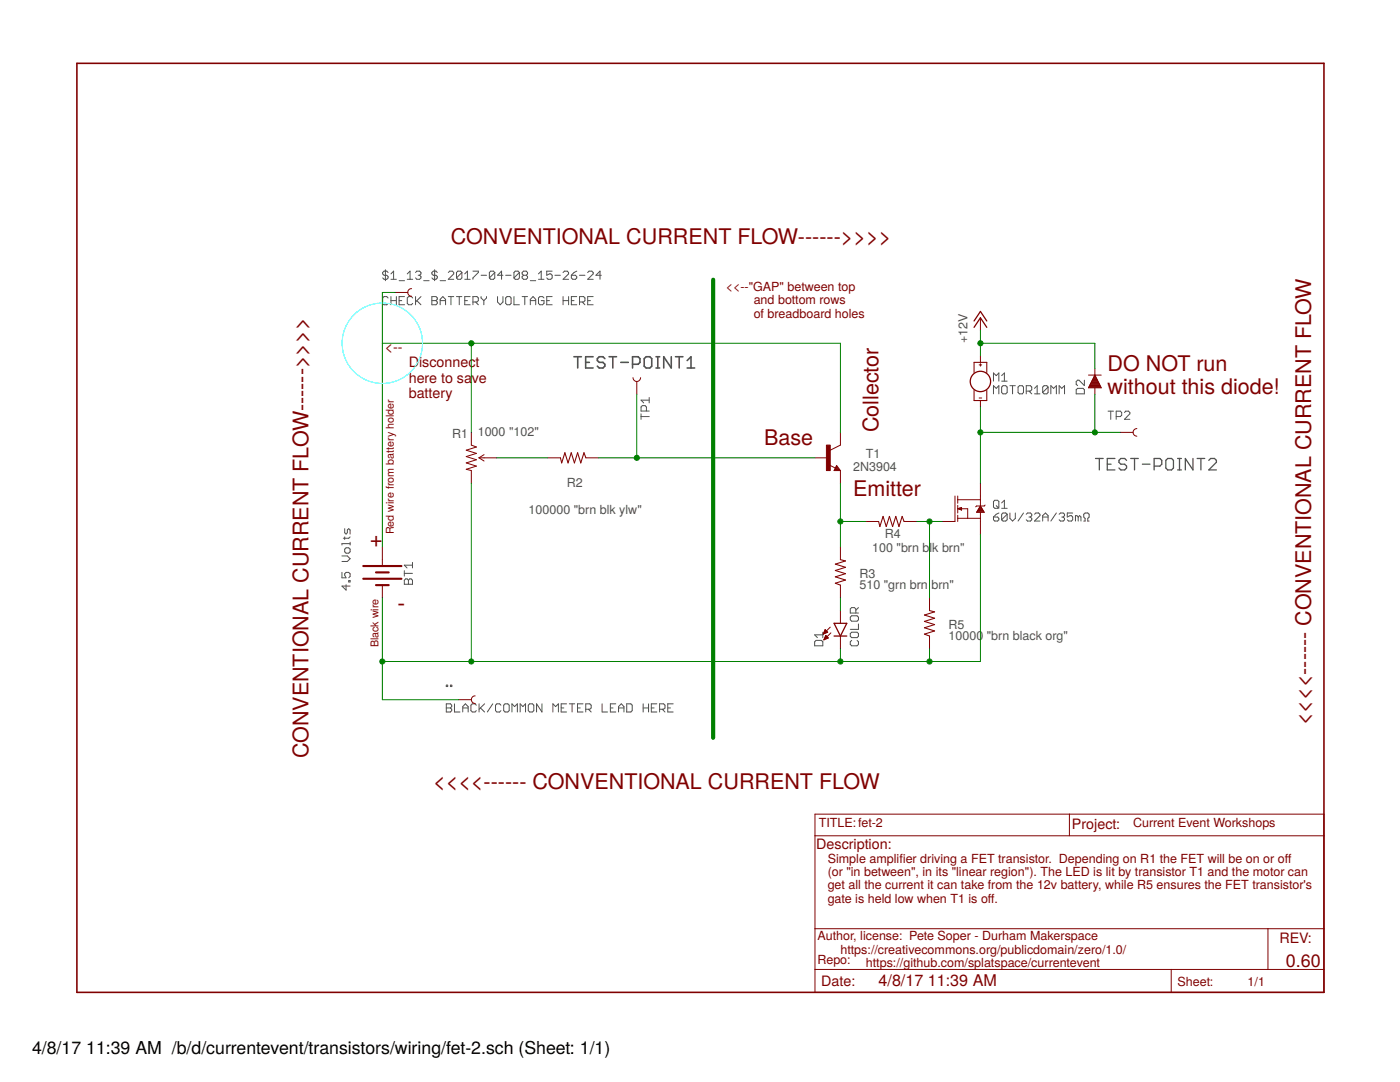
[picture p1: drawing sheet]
<svg xmlns="http://www.w3.org/2000/svg" width="279mm" height="216mm" viewBox="0 0 279 216" stroke-linecap="round" stroke-linejoin="round" font-family="sans-serif">
<g fill="none" stroke="#505050" stroke-width=".2">
<path d="M76.9 53.8v2.2M77.4 59.5l-.2-.3h-.6l-.2 .3v1l.2 .3h.6l.2-.3M77.4 54.4l-.2-.3h-.6l-.2 .3v.3l.2 .2h.6l.2 .3v.3l-.2 .2h-.6l-.2-.2M78 59.2v1.6M78 60h1.1M78 55.7h1.1M78 54.7l.5-.6v1.6M79.1 59.2v1.6M79.7 60h.5M79.7 56h1M80.7 59.2h-1v1.6h1M81.3 55.7h1.1"/>
<path d="M81.3 54.7l.5-.6v1.6M82.4 59.5l-.3-.3h-.5l-.3 .3v1l.3 .3h.5l.3-.3M82.9 59.2v1.6M82.9 54.4l.3-.3h.5l.3 .3v.3l-.3 .2M83.2 60l.8 .8M83.5 54.9h.2M83.7 54.9l.3 .3v.3l-.3 .2h-.5l-.3-.2M84 59.2l-1.1 1.1M84.6 56h1M86.2 59.2h.8l.3 .3v.2l-.3 .3 .3 .3v.2l-.3 .3h-.8zM86.2 60h.8M86.7 53.8v2.2"/>
<path d="M87.3 54.4l-.3-.3h-.5l-.3 .3v.3l.3 .2h.5l.3 .3v.3l-.3 .2h-.5l-.3-.2M87.8 60h1.1M87.8 56h1.1M89.5 59.2h1.1M89.5 54.4l.2-.3h.6l.3 .3v.3l-1.1 1h1.1M90 59.2v1.6M91.1 59.2h1.1M91.7 59.2v1.6M92.2 54.4v1.1l-.3 .2h-.5l-.3-.2M92.2 54.4l-.3-.3h-.5l-.3 .3v1.1M92.2 54.4l-1.1 1.1M92.8 60h.5"/>
<path d="M92.8 55.7h1M92.8 54.7l.5-.6v1.6M93.8 59.2h-1v1.6h1M94.4 54.1h1.1v.3l-1.1 1.1v.2M96 59.2v.3l.6 .5M96 54.9h1.1M96.6 60v.8M97.1 59.2v.3l-.5 .5M98.7 54.4v1.1l-.2 .2h-.6l-.2-.2M98.7 54.4l-.2-.3h-.6l-.2 .3v1.1M98.7 54.4l-1 1.1M99.3 59.2v1.1l.5 .5 .6-.5v-1.1"/>
<path d="M100.4 54.9h-1.1l.8-.8v1.6M100.9 54.9h1.1M101.2 59.2h.5l.3 .3v1l-.3 .3h-.5l-.3-.3v-1zM102.6 59.2v1.6h1.1M103.7 54.4l-.3-.3h-.6l-.2 .3v1.1M103.7 54.4v1.1l-.3 .2h-.6l-.2-.2M103.7 54.4l-1.1 1.1M104.2 59.2h1.1M104.5 54.9l-.3 .3v.3l.3 .2h.5l.3-.2v-.3l-.3-.3M104.5 54.9h.5M104.5 54.9l-.3-.2v-.3l.3-.3h.5l.3 .3v.3l-.3 .2M104.7 59.2v1.6"/>
<path d="M105.8 60h1.1M105.8 56h1.1M107.5 55.7h1.1M107.5 54.7l.5-.6v1.6M108.6 59.5l-.3-.3h-.6l-.2 .3v1l.2 .3h.6l.3-.3v-.5h-.6M109.1 60h.5M110.2 59.2h-1.1v1.6h1.1M110.2 54.1h-1.1v.8l.5-.2h.3l.3 .2v.6l-.3 .2h-.5l-.3-.2M110.7 54.9h1.1M112.4 60h1.1M112.4 59.2v1.6M112.4 54.4l.2-.3h.6l.3 .3v.3l-1.1 1h1.1"/>
<path d="M113.5 59.2v1.6M114 60h.6M114 54.9h.8l.3 .3v.3l-.3 .2h-.5l-.3-.2zM115.1 59.2h-1.1v1.6h1.1M115.1 54.1l-.5 .3-.6 .5M115.7 54.9h1M117.3 60h.5M117.3 54.4l.3-.3h.5l.3 .3v.3l-1.1 1h1.1M118.4 59.2h-1.1v1.6h1.1M120 54.9h-1.1l.8-.8v1.6M87.8 60.8v-1.1l.6-.5 .5 .5v1.1M94.4 60.3h.8l.3-.3v-.5l-.3-.3h-.8v1.6"/>
<path d="M94.9 60.3l.6 .5M105.8 60.8v-1.1l.6-.5 .5 .5v1.1M115.7 60.3h.8l.2-.3v-.5l-.2-.3h-.8v1.6M116.2 60.3l.5 .5M129.6 79.8h-1.7l.6 .6M129.6 79.3v1.1M198.3 76.1v-1.7l.5 .6 .5-.6v1.7M198.3 78.6v-1.6l.5 .5 .5-.5v1.6M199.9 75l.5-.6v1.7M199.9 76.1h1.1M200.2 77h.5l.3 .2v1.1l-.3 .3h-.5l-.3-.3v-1.1zM201.5 77h1.1"/>
<path d="M202.1 77v1.6M203.5 77h.5l.3 .2v1.1l-.3 .3h-.5l-.3-.3v-1.1zM204.8 78h.8l.3-.2v-.6l-.3-.2h-.8v1.6M205.4 78l.5 .6M206.5 78.6h1M206.5 77.5l.5-.5v1.6M209.2 77.2l-.3-.2h-.5l-.3 .2v1.1M209.2 77.2v1.1l-.3 .3h-.5l-.3-.3M209.2 77.2l-1.1 1.1M209.7 78.6v-1.6l.6 .5 .5-.5v1.6M211.4 78.6v-1.6l.5 .5 .5-.5v1.6M214.8 77.8l.3-.3h1l.3 .3v.8h-1.6z"/>
<path d="M216.4 75.9v1l-1.1-1h-.2l-.3 .2v.6l.3 .2M127.9 83.1h1.7M127.9 82.6v1.1M129 82v-.8l-.3-.3h-.5l-.3 .3v.8h1.7M221.1 82h1.1M221.7 82v1.7M222.8 83.1h.8l.3-.3v-.5l-.3-.3h-.8v1.7M224.4 82.3l.3-.3h.5l.3 .3v.3l-1.1 1.1h1.1M68.2 114.2v1.1h.9l-.3-.5v-.3l.3-.3h.5l.3 .3v.5l-.3 .3M68.2 110.9h1.1l.6 .6-.6 .5h-1.1M68.8 105.5v.8l.3 .3 .2-.3v-.6l.3-.2 .3 .2v.9M68.8 109.6l.3-.3h.5l.3 .3v.5l-.3 .3h-.5l-.3-.3z"/>
<path d="M68.8 107.1v.6M69.1 116.7v1.1l-.9-.9h1.7M69.6 115.8h.3v.3h-.3zM69.9 108.2v.6M69.9 108.5h-1.7v.3M69.9 107.1l-.3 .3h-1.1M80.7 115.8l.3-.3h.2l.3 .3 .3-.3h.2l.3 .3v.8h-1.6zM80.7 113.9v1.1M80.7 114.4h1.6M81.5 115.8v.8M82.3 112.2v1.1M82.3 112.8h-1.6l.5 .5"/>
<path d="M198.3 100.1l.2-.3h.6l.2 .3v1.1l-.2 .2h-.6l-.2-.2zM198.3 103.2h.8l.2 .2v.3l-.2 .3h-.6l-.2-.3zM198.8 100.9l.5 .5M199.3 102.4l-.5 .2-.5 .6M199.9 101.4h1.1M199.9 100.4l.5-.6v1.6M201 102.6v1.1l-.3 .3h-.5l-.3-.3M201 102.6l-.3-.2h-.5l-.3 .2v1.1M201 102.6l-1.1 1.1M201.5 102.4v1l.6 .6 .5-.6v-1M204.3 102.4l-1.1 1.6M204.8 102.6l.3-.2h.5l.3 .2v.3l-.3 .3"/>
<path d="M205.4 103.2h.2M205.6 103.2l.3 .2v.3l-.3 .3h-.5l-.3-.3M206.5 102.6l.2-.2h.6l.2 .2v.3l-1 1.1h1M208.1 103.2h1.1M208.1 104v-1.1l.5-.5 .6 .5v1.1M210.8 102.4l-1.1 1.6M211.4 102.6l.2-.2h.6l.2 .2v.3l-.2 .3M211.9 103.2h.3M212.2 103.2l.2 .2v.3l-.2 .3h-.6l-.2-.3M214.1 102.4h-1.1v.8l.6-.3h.2l.3 .3v.5l-.3 .3h-.5l-.3-.3M215.2 103.2l-.3-.3h-.3v1.1M215.2 103.2v.8"/>
<path d="M215.2 103.2l.3-.3 .2 .3v.8M216.3 104h.3v-.6l-.3-.2v-.6l.3-.2h.5l.3 .2v.6l-.3 .2v.6h.3M89.1 136.7h.2v.3h-.2zM89.9 136.7h.3v.3h-.3zM162.6 128.1l.3-.3h1l.3 .3v.8h-1.6zM164.2 126.2v1M164.2 126.7h-1.6l.5 .5M169.7 126.4l.3-.2h1l.3 .2v.6l-.3 .2h-1l-.3-.2zM170 127.8l-.3 .3v.5l.3 .3h1l.3-.3v-.5l-.3-.3M170 122.9h1l.3 .2v.6l-.3 .3h-1l-.3-.3v-.6zM170.8 122.3v-.8l-.3-.3h-.5l-.3 .3v.8h1.6M171.3 124.5v1.1h-1.6"/>
<path d="M171.3 121.2l-.5 .6M89.1 140.4h.8l.2 .3v.3l-.2 .3 .2 .2v.3l-.2 .3h-.8zM89.1 141.3h.8M90.7 140.4v1.7h1.1M92.4 141.3h1M92.4 142.1v-1.1l.5-.6 .5 .6v1.1M95.1 140.7l-.3-.3h-.5l-.3 .3v1.1l.3 .3h.5l.3-.3M95.6 140.4v1.7M95.9 141.3l.8 .8M96.7 140.4l-1.1 1.1M98.3 140.4l-1 1.7M100 140.7l-.3-.3h-.5l-.3 .3v1.1l.3 .3h.5l.3-.3"/>
<path d="M100.8 140.4h.5l.3 .3v1.1l-.3 .3h-.5l-.3-.3v-1.1zM102.2 142.1v-1.7l.5 .6 .6-.6v1.7M103.8 142.1v-1.7l.6 .6 .5-.6v1.7M105.7 140.4h.6l.2 .3v1.1l-.2 .3h-.6l-.3-.3v-1.1zM108.2 140.4v1.7l-1.1-1.7v1.7M110.3 142.1v-1.7l.6 .6 .5-.6v1.7M112 141.3h.5M113.1 140.4h-1.1v1.7h1.1M113.6 140.4h1.1M114.2 140.4v1.7M115.3 141.3h.5M116.4 140.4h-1.1v1.7h1.1"/>
<path d="M116.9 141.5h.8l.3-.2v-.6l-.3-.3h-.8v1.7M117.4 141.5l.6 .6M120.2 140.4v1.7h1.1M121.8 141.3h.5M122.9 140.4h-1.1v1.7h1.1M123.4 141.3h1.1M123.4 142.1v-1.1l.6-.6 .5 .6v1.1M125.1 140.4h.8l.3 .3v1.1l-.3 .3h-.8zM128.4 141.3h1M128.4 140.4v1.7M129.4 140.4v1.7M130 141.3h.5"/>
<path d="M131.1 140.4h-1.1v1.7h1.1M131.6 141.5h.8l.3-.2v-.6l-.3-.3h-.8v1.7M132.2 141.5l.5 .6M133.3 141.3h.5M134.3 140.4h-1v1.7h1"/>
</g>
<g fill="none" stroke="#505050" stroke-width=".32">
<path d="M114.5 71.2h1.5M115.3 71.2v2.2M116.9 72.3h.7M118.4 71.2h-1.5v2.2h1.5M120.7 71.6l-.4-.4h-.7l-.4 .4v.3l.4 .4h.7l.4 .4v.4l-.4 .3h-.7l-.4-.3M121.6 71.2h1.4M122.3 71.2v2.2M123.9 72.3h1.5M126.2 72.7h1.2l.3-.4v-.7l-.3-.4h-1.2v2.2M128.9 71.2h.8l.4 .4v1.5l-.4 .3h-.8l-.3-.3v-1.5zM130.9 71.2h.8M130.9 73.4h.8"/>
<path d="M131.3 71.2v2.2M134 71.2v2.2l-1.5-2.2v2.2M134.8 71.2h1.5M135.6 71.2v2.2M137.1 73.4h1.5M137.1 71.9l.8-.7v2.2"/>
</g>
<g fill="none" stroke="#505050" stroke-width=".25">
<path d="M218.6 91.5h1.6M219.4 91.5v2.3M221 92.6h.7M222.5 91.5h-1.5v2.3h1.5M224.8 91.9l-.3-.4h-.8l-.4 .4v.3l.4 .4h.8l.3 .4v.4l-.3 .4h-.8l-.4-.4M225.7 91.5h1.5M226.4 91.5v2.3M228 92.6h1.5M230.3 93h1.2l.4-.4v-.7l-.4-.4h-1.2v2.3M233 91.5h.8l.4 .4v1.5l-.4 .4h-.8l-.3-.4v-1.5zM235 91.5h.8M235 93.8h.8"/>
<path d="M235.4 91.5v2.3M238.1 91.5v2.3l-1.5-2.3v2.3M238.9 91.5h1.5M239.7 91.5v2.3M241.2 91.9l.4-.4h.8l.4 .4v.3l-1.6 1.6h1.6"/>
</g>
<g fill="none" stroke="#800000" stroke-width=".2">
<path d="M78.8 58.4h2.6M82.1 57.6a.76 .76 0 0 0-.7 .8 .76 .76 0 0 0 .7 .7M126.3 75.4a.76 .76 0 0 0 .8 .7 .76 .76 0 0 0 .7-.7M127.1 76.1v2.6M195.4 72.8h.5M195.4 79.4h.5M195.7 63.4v2.6M195.7 71v1.3M195.7 72.6v.5M195.7 79.9v1.3M217.2 74.8h2.6M217.3 77.3h2.4"/>
<path d="M217.4 77.2h2.3M217.4 77h2.2M217.5 76.9h2M217.5 76.8h2M217.6 76.7h1.8M217.7 76.6h1.7M217.7 76.4h1.6M217.8 76.3h1.4M217.8 76.2h1.4M217.9 76.1h1.2M218 75.9h1.1M218 75.8h1"/>
<path d="M218.1 75.7h.8M218.1 75.6h.8M218.2 75.5h.6M218.3 75.4h.5M218.3 75.2h.4M218.4 75.1h.2M218.4 75h.2M218.5 73.6v1.2M218.5 77.4v1.3M218.5 74.8l1.3 2.6h-2.6zM218.5 74.9h.1M94.1 86.3v2.5l1 .4-2.1 .6 2.1 .7-2.1 .6 2.1 .6-2.1 .7 2.1 .6-2.1 .6 1.1 .3v2.5"/>
<path d="M95.6 91.4h3.5M95.6 91.4l1 .6M96.6 90.7l-1 .7M109.3 91.4h2.5M116.9 91.4h2.6M162.6 91.4h2.6M165.5 92.8l1.2 .6M167 92.9l.7 1h-1.2zM167.7 86.3v2.5l-2 1M167.7 93.9v2.5M190.6 99v5.1h-2.6M191.1 99v1.4"/>
<path d="M191.1 99.7h4.6M195.7 96.4v4.6M223.6 86.3h2.5M226.9 85.5a.76 .76 0 0 0-.8 .8 .76 .76 0 0 0 .8 .7M76.3 109.1v3.6M76.3 116.8v2.5M167.7 109.1v2.6M167.7 116.8v2.5M172.8 104.1h2.5M180.4 104.1h2.6M185.5 119.3v2.5M191.1 100.8v1.6"/>
<path d="M191.1 102.8v1.3M191.1 103.4h4.6M191.1 101.5l.8 .3M191.2 101.5h1.9v1.9M191.5 101.4h.4M191.5 101.6h.4M191.8 101.3h.1M191.9 101.8h.1M191.9 101.3l-.8 .2M191.9 101.3v.5M194.9 102.1h1.5M195 102h1.3"/>
<path d="M195.1 101.9h1.1M195.2 101.8h.9M195.2 101.6h.9M195.3 101.5h.7M195.4 101.4h.5M195.5 101.3h.4M195.5 101.2h.3M195.6 101h.1M195.7 102.2v4.4M195.7 101l.7 1.2h-1.5zM196.6 100.8l-.2 .2h-1.5l-.2 .1M91.5 139.6h2.6"/>
<path d="M94.8 138.9a.76 .76 0 0 0-.7 .7 .76 .76 0 0 0 .7 .8M164.3 126.5h.1M164.4 126.4h.3M164.4 126.2h.6M164.5 126.1h.7M164.5 127.6h.1M164.5 126h.5M164.5 127.4h.4M164.6 125.9h.3M164.6 127.3h.6M164.6 125.8h.2M164.6 127.2h.6"/>
<path d="M164.7 125.6l-.4 .9M164.7 125.6l.5 .6-.9 .3M164.7 125.6h.1M164.7 127.1h.4M164.7 127h.3M164.8 126.9h.1M164.8 126.8l.5 .5-.9 .4zM165.7 125.1l-1.4 1.4M165.8 126.3l-1.4 1.4M167.7 121.8v2.6M167.7 126.9v2.6M185.5 126.9v2.6"/>
<path d="M162.6 162.5h101.6v35.5h-101.6zM162.6 166.8h101.6M213.4 162.5v4.3M162.6 185.3h101.6M162.6 193.4h101.6M233.7 193.4v4.6M253 185.3v8.1"/>
</g>
<g fill="none" stroke="#800000" stroke-width=".25">
<path d="M194.4 65.3l1.3-1.9 1.2 1.9M194.4 64.1l1.3-2 1.2 2M167 93.4l.1 .2h-.4l.3-.5 .5 .7h-.8M166.5 124.4h2.5l-1.3 2.5zM166.5 126.9h2.5"/>
<circle cx="195.7" cy="76.1" r="2.03"/>
</g>
<path d="M164.9 88.8h.8v5.1h-.8z" fill="#800000" stroke="#800000" stroke-width=".2"/>
<path d="M194.4 74.3v-2h2.5v2M194.4 77.9v2h2.5v-2M111.8 91.4l.3 1 .6-2.1 .7 2.1 .6-2.1 .6 2.1 .7-2.1 .6 2.1 .6-2.1 .4 1.1M167.7 111.7l1 .2-2 .7 2 .6-2 .6 2 .7-2 .6 2 .6-2 .7 1 .4M175.3 104.1l.3 1 .6-2.1 .7 2.1 .6-2.1 .6 2.1 .7-2.1 .6 2.1 .6-2.1 .4 1.1M185.5 121.8l1 .3-2 .6 2 .7-2 .6 2 .6-2 .7 2 .6-2 .6 1 .4" fill="none" stroke="#800000" stroke-width=".21"/>
<path d="M72.5 112.9h7.6M72.5 115.5h7.6M75 114.2h2.6M75 116.8h2.6" fill="none" stroke="#800000" stroke-width=".42"/>
<path d="M15.3 12.6h248.9v185.4h-248.9z" fill="none" stroke="#800000" stroke-width=".32"/>
<g fill="none" stroke="#008000" stroke-width=".2">
<path d="M78.8 58.4h-2.5v50.7M76.3 68.5h91.4v17.8M94.1 68.5v17.8M127.1 78.7v12.7M195.7 68.5h22.8v5.1M195.7 66v5M218.5 78.7v7.6M94.1 96.4v35.6M99.1 91.4h10.2M119.5 91.4h43.1M167.7 96.4v12.7M195.7 81.2v15.2"/>
<path d="M195.7 86.3h27.9M76.3 119.3v20.3h15.2M167.7 119.3v2.5M167.7 104.1h5.1M183 104.1h5M185.5 104.1v15.2M195.7 106.6v25.4h-119.4M167.7 129.5v2.5M185.5 129.5v2.5"/>
</g>
<g fill="#008000" stroke="#008000" stroke-width=".2">
<circle cx="127.1" cy="91.4" r=".51"/>
<circle cx="94.1" cy="68.5" r=".51"/>
<circle cx="94.1" cy="132" r=".51"/>
<circle cx="76.3" cy="132" r=".51"/>
<circle cx="167.7" cy="132" r=".51"/>
<circle cx="185.5" cy="132" r=".51"/>
<circle cx="195.7" cy="68.5" r=".51"/>
<circle cx="195.7" cy="86.3" r=".51"/>
<circle cx="218.5" cy="86.3" r=".51"/>
<circle cx="167.7" cy="104.1" r=".51"/>
<circle cx="185.5" cy="104.1" r=".51"/>
</g>
<path d="M142.3 55.8v91.4" fill="none" stroke="#008000" stroke-width=".83"/>
<circle cx="76.3" cy="68.5" r="8" fill="none" stroke="#0ff" stroke-width=".2"/>
<g font-size="4.7" fill="#800000">
<text x="73.8" y="109.1">+</text>
<text x="79.3" y="121.8">-</text>
</g>
<g font-size="4.3" fill="#800000">
<text x="90" y="48.7">CONVENTIONAL CURRENT FLOW------&gt;&gt;&gt;&gt;</text>
<text x="221.1" y="74.1">DO NOT run</text>
<text x="221.1" y="78.7">without this diode!</text>
<text x="152.5" y="88.8">Base</text>
<text x="175.3" y="86.3" transform="rotate(-90 175.3 86.3)">Collector</text>
<text x="170.3" y="99">Emitter</text>
<text x="261.7" y="144.7" transform="rotate(-90 261.7 144.7)">&lt;&lt;&lt;&lt;------ CONVENTIONAL CURRENT FLOW</text>
<text x="61.6" y="151.3" transform="rotate(-90 61.6 151.3)">CONVENTIONAL CURRENT FLOW------&gt;&gt;&gt;&gt;</text>
<text x="86.5" y="157.4">&lt;&lt;&lt;&lt;------ CONVENTIONAL CURRENT FLOW</text>
</g>
<text font-size="3.6" fill="#800000" x="256.6" y="192.9">0.60</text>
<g font-size="3.5">
<text x="6.4" y="210.3">4/8/17</text>
<text x="17.2" y="210.3">11:39 AM /b/d/currentevent/transistors/wiring/fet-2.sch (Sheet: 1/1)</text>
</g>
<g font-size="3.2" fill="#800000">
<text x="175.3" y="196.7">4/8/17</text>
<text x="185.2" y="196.7">11:39 AM</text>
</g>
<g font-size="2.9" fill="#800000">
<text x="76.8" y="70.3">&lt;--</text>
<text x="81.6" y="73.3">Disconnec</text>
<text x="81.6" y="76.4">here to sa</text>
<text x="94.2" y="76.4">ve</text>
<text x="94.9" y="73.3">t</text>
<text x="81.6" y="79.4">battery</text>
<text x="213.9" y="165.5">Project:</text>
<text x="162.9" y="169.3">Description:</text>
<text x="255.3" y="188.1">REV:</text>
<text x="163.9" y="196.7">Date:</text>
</g>
<g font-size="2.5" fill="#800000">
<text x="144.9" y="58.1">&lt;&lt;--&quot;GAP&quot; between top</text>
<text x="150.4" y="60.8">and bottom rows</text>
<text x="150.4" y="63.4">of breadboard holes</text>
<text x="163.4" y="165">TITLE:fet-2</text>
<text x="226.1" y="165">Current Event Workshops</text>
<text x="165.2" y="172.1">Simple amplifer driving a FET transistor. Depending on R1 the FET will be on or of</text>
<text x="179.5" y="172.1">i</text>
<text x="256.4" y="172.1">f</text>
<text x="165.2" y="174.8">(or &quot;in between&quot;, in its &quot;linear region&quot;). The LED is lit by transistor T1 and the motor can</text>
<text x="165.2" y="177.4">get all the current it can take from the 12v battery, while R5 ensures the FET transistor's</text>
<text x="165.2" y="180.1">gate is held low when T1 is of.</text>
<text x="197.2" y="180.1">f</text>
<text x="163.1" y="187.6">Author, license: Pete Soper - Durham Makerspace</text>
<text x="167.7" y="190.4">https://creativecommons.org/publicdomain/zero/1.0/</text>
<text x="163.1" y="192.4">Repo:</text>
<text x="172.8" y="192.9">https://github.com/splatspace/currentevent</text>
<text x="235" y="196.7">Sheet:</text>
<text x="249" y="196.7">1/1</text>
</g>
<g font-size="2.5" fill="#505050">
<text x="193.1" y="68.5" transform="rotate(-90 193.1 68.5)">+12V</text>
<text x="90.3" y="87.3">R1</text>
<text x="95.3" y="87">1000 &quot;102&quot;</text>
<text x="170.3" y="93.9">2N3904</text>
<text x="172.8" y="91.4">T1</text>
<text x="113.1" y="97.2">R2</text>
<text x="105.5" y="102.5">100000 &quot;brn blk ylw&quot;</text>
<text x="176.6" y="107.3">R4</text>
<text x="174.1" y="110.2">100 &quot;brn b</text>
<text x="185.5" y="110.2">l</text>
<text x="186.1" y="110.2">k brn&quot;</text>
<text x="171.5" y="117.5">510 &quot;grn brn</text>
<text x="171.5" y="115.3">R3</text>
<text x="185.9" y="117.5">brn&quot;</text>
<text x="189.3" y="125.4">R5</text>
<text x="189.3" y="127.7">10000</text>
<text x="196.9" y="127.7">&quot;brn black org&quot;</text>
</g>
<g font-size="2.1" fill="#800000">
<text x="78.6" y="106.6" transform="rotate(-90 78.6 106.6)">Red wire from battery holder</text>
<text x="75.5" y="129.2" transform="rotate(-90 75.5 129.2)">Black wire</text>
</g>
</svg>
